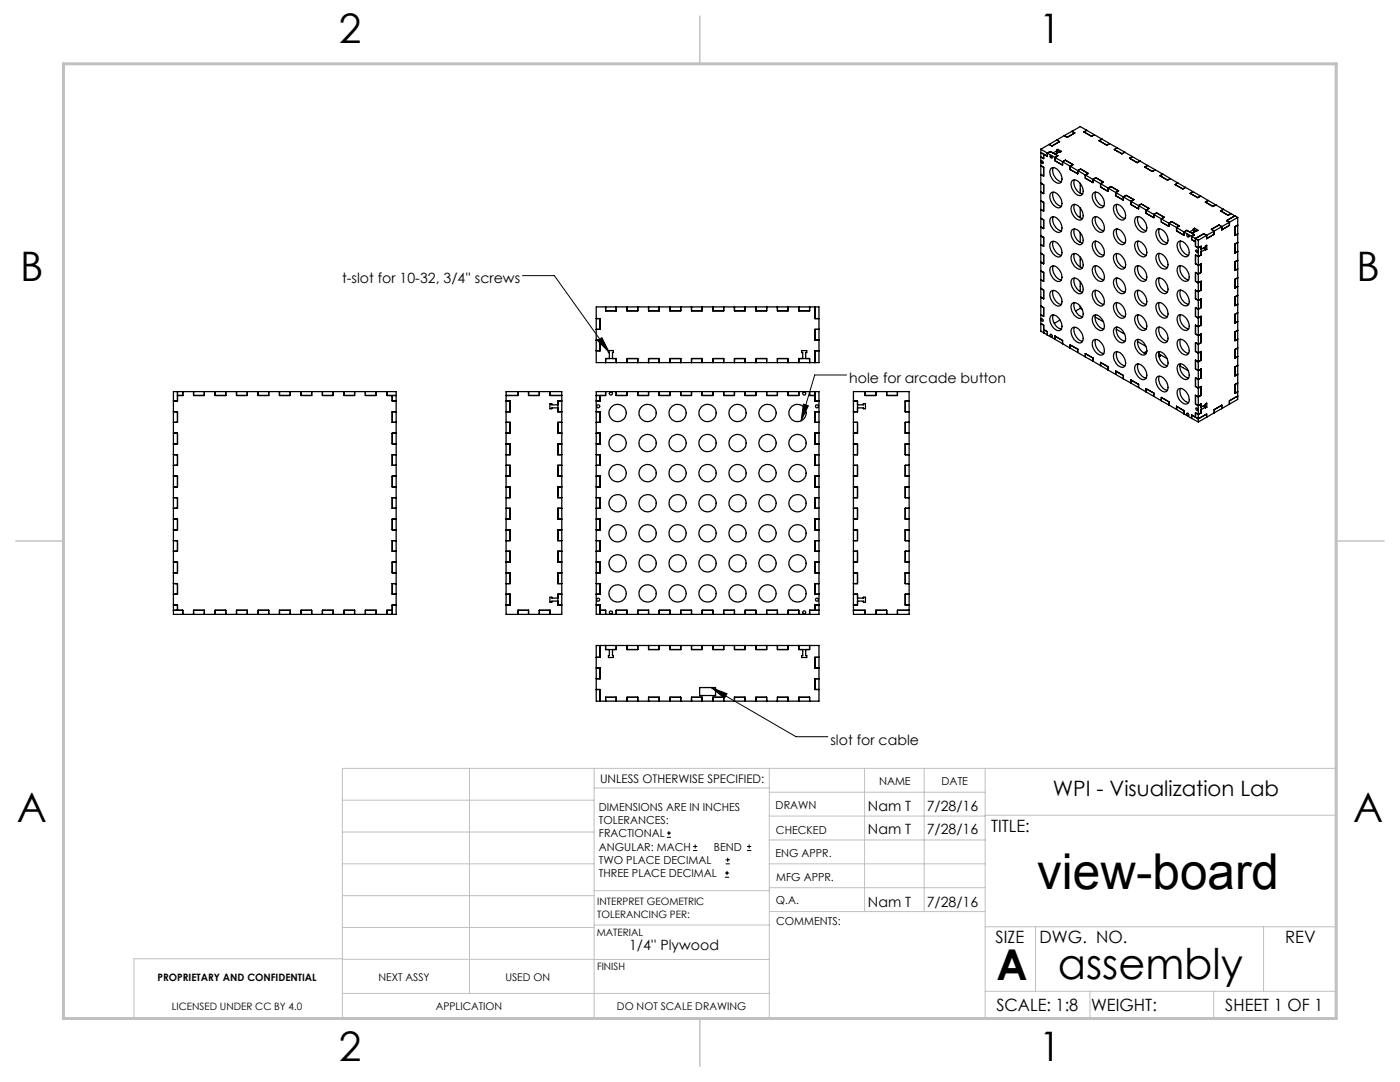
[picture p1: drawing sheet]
<svg xmlns="http://www.w3.org/2000/svg" width="279mm" height="216mm" viewBox="0 0 279 216" stroke-linecap="round" stroke-linejoin="round" font-family="sans-serif">
<g fill="none" stroke="#000" stroke-width=".2">
<path d="M104.3 55h6.3l11 15.3M119.3 68l.8-.6 1.5 2.9zM168.9 74.8h-6.3l-2.7 9.2M160.3 80.6l1 .4-1.4 3zM142 137.2l16.9 9.8h6.3M142 137.2l3.1 1.2-.5 .9zM133.1 167.1h.8M133.1 166.2h.8M133.5 165.8v.9M138.3 169.7h.8M138.3 168.9h.8M138.7 168.5v.8"/>
<path d="M144.7 175h.8M144.7 174.2h.8M144.8 172.4h.9M144.8 171.6h.9M145.1 173.8v.8M145.2 171.1v.9M149.1 169.7h.8M149.1 168.9h.8M149.5 168.5v.8"/>
</g>
<g fill="none" stroke="#c0c0c0" stroke-width=".2">
<path d="M68.3 159.7h50.3M93.7 153.3v44.9M118.6 153.3v49.9M118.6 157.2h34.9M153.5 153.3v49.9M153.5 158.1h43.1M172.5 153.3v28.6M184.4 153.3v28.6M196.6 153.3v49.9M68.3 178.7h50.3M68.3 172.4h50.3M68.3 166h50.3"/>
<path d="M118.6 177.7h35M153.5 167.6h43.1M153.5 162.8h43.1M153.5 172.4h43.1M153.5 177.1h43.1M196.6 162.7h70.1M68.3 191.3h-41.6v11.9h240v-49.9h-198.4v49.9M68.3 198.2h85.2M68.3 191.4l85.2 .1M68.3 185.1h50.3M118.6 184.6h35M153.6 181.9h43"/>
<path d="M196.6 197.8h70.1M196.6 184.9h70.1M206.7 184.9v12.9M217.5 197.8v5.4M242.2 197.8v5.4M252.2 184.9v12.9"/>
</g>
<path d="M139.7 3.2v9.5M3.1 107.9h9.6M266.7 107.9h9.5M139.7 203.2v9.6" fill="none" stroke="#c0c0c0" stroke-width=".3"/>
<path d="M12.7 12.7h254v190.5h-254z" fill="none" stroke="#c0c0c0" stroke-width=".6"/>
<path d="M160.3 80.6l1 .4-1.4 3zM119.3 68l.8-.6 1.5 2.9zM142 137.2l3.1 1.2-.5 .9z" fill="#000"/>
<g fill="none" stroke="#000" stroke-width=".25">
<path d="M207.7 33.1l.6 .3v1.7l-.6-.3M207.7 36.5l.6 .4v1.7l-.6-.3M207.7 29.8v36.3l.6 .3M207.7 29.8l1.3 .8M207.8 32.1a.25 .25 0 0 1 .3 .2 .25 .25 0 0 1-.1 .3zM208.3 30.8v.8l-.6-.3M208.3 30.8l.7 .4M208.3 30.8l-.6-.4 1.3 .8M209 30.6v.6M209 30.6l1.5 .8M209.4 28.8l-1.7 1M209.6 30.2l-.6 .4"/>
<path d="M209.6 30.2l1.5 .9M209.6 31a.26 .26 0 0 1 .4 .2 .26 .26 0 0 1-.2 .3l-.2-.1zM209.7 33.7a1.15 1.15 0 0 1 1.7 .6 1.73 1.73 0 0 1 .2 2.2 2.04 2.04 0 0 1-2.1-2.3zM209.7 38.6a1.15 1.15 0 0 1 1.7 .6 1.45 1.45 0 0 1 0 2.3 2.18 2.18 0 0 1-1.7-2.9zM210.2 33.4a2.38 2.38 0 0 0 1.6 2.9M210.2 38.3a2.38 2.38 0 0 0 1.6 2.9M210.5 31.4v.7l1.6 .8v-.6M210.5 31.4l1.6 .9M210.9 27.9l.6 .4-1.6 .8-.5-.3M211 30.1l-.9 .4-.5-.3M211 30.1v.5l.1-.2M211.1 31.1l-.6 .3"/>
<path d="M211.1 29.8l.7 .4-1.2 .6 .5 .3M211.1 29.8l-.2 .2 .1 .1M211.1 29.8v.6M211.1 30.4h.1M212.1 32.3l.5-.3 1.5 .8-.5 .4v.6l1.5 .9v-.7M212.1 32.3l3 1.7M212.4 27.1l-3 1.7M213.9 26.2l.6 .3-1.5 .9-.6-.3M213.9 26.2l-1.5 .9M214.1 36a1.74 1.74 0 0 1 1.9 1.4 1 1 0 0 1-.5 1.6 2.29 2.29 0 0 1-1.6-2.9zM214.4 35.9a2.38 2.38 0 0 0 1.6 2.8M215.1 34l.6-.3 1.5 .9-.6 .3v.7l1.5 .8v-.6"/>
<path d="M215.1 34l3 1.8M215.6 36.6v2M216.9 26l-1.3-.7-1.7 .9M216.9 26l-.6 .3 1.5 .9 .6-.3M216.9 26l4.5 2.6M218.1 35.8l1.5 .9M218.1 35.8l.6-.3 1.5 .8-.6 .4M218.2 38.6a1.17 1.17 0 0 1 1.7 .5 1.73 1.73 0 0 1 .1 2.3 1.82 1.82 0 0 1-1.9-1.6l-.1-.7zM218.7 38.3a2.38 2.38 0 0 0 1.6 2.8M219.6 36.7v.6l1.6 .9v-.7l.5-.3 1.5 .9-.5 .3v.7l1.5 .8v-.6l.6-.3 1.5 .8-.6 .4M219.6 36.7l6.1 3.5M219.9 27.8l-.5 .3 1.5 .9 .5-.4"/>
<path d="M221.4 28.6l1.6 .9M223 29.5l-.6 .3 1.5 .9 .6-.3M223 29.5l6 3.5M226 31.3l-.6 .3 1.5 .9 .6-.4M229 33l-.5 .3 1.5 .9 .5-.3M229 33l1.5 .9M230.5 33.9l3.1 1.7M232.1 34.7l-.6 .4 1.5 .8 .6-.3M233.6 35.6l1.5 .9M235.1 36.5l1.5 .9M235.1 36.5l-.6 .3 1.5 .9 .6-.3M236.6 37.4l1.5 .8"/>
<path d="M238.1 38.2l6.1 3.6M238.1 38.2l-.6 .4 1.5 .8 .6-.3M207.7 40l.6 .4v1.7l-.6-.3M207.7 43.6l.6 .3v1.7l-.6-.3M207.7 47.1l.6 .3v1.7l-.6-.3M207.7 50.6l.6 .3v1.7l-.6-.3M207.7 54l.6 .4v1.7l-.6-.3M207.7 57.5l.6 .4v1.7l-.6-.3M209.7 58.2a1.17 1.17 0 0 1 1.7 .5 1.73 1.73 0 0 1 .2 2.3 1.82 1.82 0 0 1-2-1.6l-.1-.7zM209.7 53.3a1.15 1.15 0 0 1 1.7 .6 1.45 1.45 0 0 1 0 2.3 2.22 2.22 0 0 1-1.7-2.9zM209.7 48.4a1.15 1.15 0 0 1 1.7 .6 1.45 1.45 0 0 1 0 2.3 2.22 2.22 0 0 1-1.7-2.9zM209.7 43.5a1.15 1.15 0 0 1 1.7 .6 1.45 1.45 0 0 1 0 2.3 2.22 2.22 0 0 1-1.7-2.9z"/>
<path d="M210.2 43.3a2.38 2.38 0 0 0 1.6 2.8M210.2 48.2a2.36 2.36 0 0 0 1.6 2.7M210.2 53.1a2.36 2.36 0 0 0 1.6 2.7M210.2 57.9a2.38 2.38 0 0 0 1.6 2.8M213.9 55.7a1.15 1.15 0 0 1 1.8 .6 1.45 1.45 0 0 1 0 2.3 2.22 2.22 0 0 1-1.8-2.9zM213.9 50.8a1.15 1.15 0 0 1 1.8 .6 1.45 1.45 0 0 1 0 2.3 2.18 2.18 0 0 1-1.8-2.9zM213.9 45.9a1.29 1.29 0 0 1 1.9 .8 1.38 1.38 0 0 1-.1 2.1 2.23 2.23 0 0 1-1.8-2.9zM213.9 41a1.17 1.17 0 0 1 1.8 .6 1.73 1.73 0 0 1 .1 2.3 2.04 2.04 0 0 1-2.1-2.3zM214.4 40.8a2.38 2.38 0 0 0 1.6 2.8M214.4 45.7a2.38 2.38 0 0 0 1.6 2.8M214.4 50.6a2.38 2.38 0 0 0 1.6 2.8M214.4 55.5a2.38 2.38 0 0 0 1.6 2.8"/>
<path d="M215.6 41.5v2M215.6 46.4v2M215.6 51.3v2M215.6 56.2v2M218.2 58.1a1.29 1.29 0 0 1 1.8 .9 1.38 1.38 0 0 1-.1 2.1 2.23 2.23 0 0 1-1.7-3zM218.2 53.3a1.17 1.17 0 0 1 1.7 .5 1.73 1.73 0 0 1 .1 2.3 2.04 2.04 0 0 1-2-2.3zM218.2 48.4a1.17 1.17 0 0 1 1.7 .5 1.73 1.73 0 0 1 .1 2.3 2.04 2.04 0 0 1-2-2.3zM218.2 43.5a1.17 1.17 0 0 1 1.7 .5 1.73 1.73 0 0 1 .1 2.3 1.82 1.82 0 0 1-1.9-1.6l-.1-.7zM218.7 43.2a2.38 2.38 0 0 0 1.6 2.8M218.7 48.1a2.38 2.38 0 0 0 1.6 2.8M218.7 53a2.38 2.38 0 0 0 1.6 2.8M218.7 57.9a2.38 2.38 0 0 0 1.6 2.8"/>
<path d="M222.4 55.7a1.25 1.25 0 0 1 1.9 .8 1.37 1.37 0 0 1-.2 2.1 2.22 2.22 0 0 1-1.7-2.9zM222.4 50.8a1.16 1.16 0 0 1 1.7 .6 1.45 1.45 0 0 1 0 2.3 2.22 2.22 0 0 1-1.7-2.9zM222.4 45.9a1.16 1.16 0 0 1 1.7 .6 1.45 1.45 0 0 1 0 2.3 2.22 2.22 0 0 1-1.7-2.9zM222.4 41a1.16 1.16 0 0 1 1.7 .6 1.45 1.45 0 0 1 0 2.3 2.22 2.22 0 0 1-1.7-2.9zM222.9 40.8a2.28 2.28 0 0 0 1.6 2.8M222.9 45.7a2.28 2.28 0 0 0 1.6 2.8M222.9 50.6a2.3 2.3 0 0 0 1.6 2.8M222.9 55.5a2.3 2.3 0 0 0 1.6 2.8M225.7 40.2v.6l1.5 .9v-.7M225.7 40.2l1.5 .8M226.6 58.1a1.16 1.16 0 0 1 1.8 .6 1.45 1.45 0 0 1 0 2.3 2.22 2.22 0 0 1-1.8-2.9zM226.6 53.2a1.16 1.16 0 0 1 1.8 .6 1.45 1.45 0 0 1 0 2.3 2.22 2.22 0 0 1-1.8-2.9z"/>
<path d="M226.6 48.3a1.16 1.16 0 0 1 1.8 .6 1.45 1.45 0 0 1 0 2.3 2.18 2.18 0 0 1-1.8-2.9zM226.6 43.4a1.16 1.16 0 0 1 1.8 .6 1.73 1.73 0 0 1 .1 2.3 2.04 2.04 0 0 1-2.1-2.3zM227.1 43.2a2.3 2.3 0 0 0 1.6 2.8M227.1 48.1a2.3 2.3 0 0 0 1.6 2.8M227.1 53a2.3 2.3 0 0 0 1.6 2.8M227.1 57.9a2.28 2.28 0 0 0 1.6 2.8M227.2 41l.6-.3 1.5 .9-.6 .3v.7l1.6 .8v-.6l.5-.3 1.5 .9-.5 .3v.6l1.5 .9v-.6M227.2 41l6.1 3.6M230.9 55.7a1.3 1.3 0 0 1 1.8 .8 1.38 1.38 0 0 1-.1 2.1 2.18 2.18 0 0 1-1.7-2.9zM230.9 50.8a1.25 1.25 0 0 1 1.8 .8 1.38 1.38 0 0 1-.1 2.1 2.16 2.16 0 0 1-1.7-2.9zM231 45.8a1.54 1.54 0 0 1 1.9 1.2 1.13 1.13 0 0 1-.5 1.8 2.29 2.29 0 0 1-1.5-2.9zM231.4 45.6a2.3 2.3 0 0 0 1.6 2.9"/>
<path d="M231.4 50.6a2.3 2.3 0 0 0 1.6 2.8M231.4 55.5a2.3 2.3 0 0 0 1.6 2.8M233.3 44.6l1.5 .8M233.3 44.6l.5-.4 1.5 .9-.5 .3M234.8 45.4v.7l1.5 .9v-.7M234.8 45.4l1.5 .9M235.1 53.2a1.25 1.25 0 0 1 1.9 .8 1.37 1.37 0 0 1-.2 2.1 2.16 2.16 0 0 1-1.7-2.9zM235.1 48.3a1.18 1.18 0 0 1 1.7 .6 1.73 1.73 0 0 1 .2 2.3 1.85 1.85 0 0 1-2.1-1.9zM235.2 58a1.55 1.55 0 0 1 1.9 1.2 1.25 1.25 0 0 1-.3 1.8 2.12 2.12 0 0 1-1.6-3zM235.6 48.1a2.3 2.3 0 0 0 1.6 2.8M235.6 53a2.3 2.3 0 0 0 1.6 2.8M235.6 57.9a2.3 2.3 0 0 0 1.6 2.8"/>
<path d="M236.3 46.3l1.5 .9M236.9 46.8a.27 .27 0 0 1 .3 .1 .27 .27 0 0 1-.1 .4zM236.9 46l-.6 .3M236.9 46l1.5 .8M237.8 47.2v.6l.8 .5M237.8 47.2l.8 .4M238.3 45.8l-.9 .5-.5-.3M238.3 45.8v.5l.1-.1M238.4 46.8l-.6 .4M238.4 46.2h.1M238.4 45.5l.7 .5h-.4l-.9 .5 .6 .3M238.4 45.5l-.3 .2 .2 .1"/>
<path d="M238.4 45.5v.7M238.6 47.6v1.5l.5 .4 .6-.4v1.8l-.6 .3-.5-.3v1.7l.5 .4 .6-.4v1.8l-.6 .3-.5-.3v1.7l.5 .3 .6-.3v1.8l-.6 .3-.5-.3v1.7l.5 .3 .6-.3v1.8l-.6 .3-.5-.3v1.7l.5 .4 .6-.4v1.8l-.6 .3-.5-.3v1.7l.5 .4 .6-.4v1.8l-.6 .3-.5-.3v1.7l.5 .3 .6-.3v1.8l-.6 .3-.5-.3v1.7l.5 .3 .6-.3v1.8l-.6 .3-.5-.3v1.7l.5 .3 .6-.3v1.8l-.6 .3-.5-.3v1.7l.5 .4 .6-.4v1.8l-.6 .3-.5-.3v.9M238.6 47.6l.5 .3M238.7 49.9a.28 .28 0 0 1 .3 .2 .28 .28 0 0 1-.1 .3l-.2-.3zM239.1 47.9v36.3M239.7 49.7l.9-.4v-.2l.2-.2v.9M240.3 49.4h.1M240.3 49.4l-.2 .1 .5 .3M240.3 49.4l.5 .4M240.6 49.8l-.9 .4M240.6 49.8v.1l.2-.1M240.8 47l-.6-.4-1.6 1"/>
<path d="M240.8 47l-1.7 .9M241.1 40l-.5 .3 1.5 .9 .5-.3M242.3 46.1v.6l-1.5 .9v-.6M242.3 46.1l-1.5 .9M244.2 41.8l-.6 .3 1.5 .9 .6-.4M244.2 41.8l1.5 .8M245.4 44.3v.7l-1.6 .9v-.7l-.5-.3-1.5 .9 .5 .3M245.4 44.3l-3.1 1.8M245.7 42.6l.8 .5M246.5 43.1l-1.7 .9 .6 .3M246.5 43.1l.5 .3M247 43.4v36.3l-1.6 .9"/>
<path d="M247 43.4l-1.6 .9M247 44.9l-.5 .3v1.8l.5-.3M247 48.4l-.5 .3v1.8l.5-.3M247 51.9l-.5 .3v1.8l.5-.3M247 55.4l-.5 .3v1.8l.5-.4M247 58.9l-.5 .3v1.8l.5-.3M34.6 78.1h44.5v44.5h-44.5zM35.4 78.1v1.9h-.8M36.5 78.1v.8h-1.1M38.6 78.1v.8h2.2v-.8M42.9 78.1v.8h2.1v-.8M47.2 78.1v.8h2.2v-.8"/>
<path d="M51.5 78.1v.8h2.1v-.8M55.8 78.1v.8h2.1v-.8M60.1 78.1v.8h2.1v-.8M64.3 78.1v.8h2.2v-.8M68.7 78.1v.8h2.1v-.8M72.9 78.1v.8h2.2v-.8M77.2 78.1v.8h1.9M78.3 78.9v1.1h.8M101 78.1h11.1v44.5h-11.1zM103.4 78.1v.8h-2.4M105.5 78.1v.8h2.1v-.8M109.8 78.1v.8h2.3"/>
<path d="M119 78.1h44.4v44.5h-44.4zM119 63.6h.8v2.1h-.8M119 67.9h.8v2.1h-.8M119 61.2h44.4v11.2h-44.4zM119.8 78.9v1.1h-.8M120.9 61.2v.8h2.1v-.8M120.9 72.4v-.9h2.1v.9M120.9 78.1v.8h-1.9M121.6 71.5v-1.2h-.2v-.3h1v.3h-.2v1.2M123 78.1v.8h2.1v-.8M125.1 61.2v.8h2.2v-.8M125.1 72.4v-.9h2.2v.9"/>
<path d="M127.3 78.1v.8h2.1v-.8M129.4 61.2v.8h2.2v-.8M129.4 72.4v-.9h2.2v.9M131.6 78.1v.8h2.1v-.8M133.7 61.2v.8h2.2v-.8M133.7 72.4v-.9h2.2v.9M135.9 78.1v.8h2.1v-.8M138 61.2v.8h2.1v-.8M138 72.4v-.9h2.1v.9M140.1 78.1v.8h2.2v-.8M142.3 61.2v.8h2.1v-.8M142.3 72.4v-.9h2.1v.9"/>
<path d="M144.4 78.1v.8h2.2v-.8M146.6 61.2v.8h2.1v-.8M146.6 72.4v-.9h2.1v.9M148.7 78.1v.8h2.1v-.8M150.8 61.2v.8h2.2v-.8M150.8 72.4v-.9h2.2v.9M153 78.1v.8h2.2v-.8M155.2 61.2v.8h2.1v-.8M155.2 72.4v-.9h2.1v.9M157.3 78.1v.8h2.1v-.8M159.4 61.2v.8h2.2v-.8M159.4 72.4v-.9h2.2v.9"/>
<path d="M160.2 71.5v-1.2h-.2v-.3h1v.3h-.2v1.2M161.6 78.1v.8h1M162.6 78.1v1.9h.8M162.6 61.2v2.4h.8M163.4 65.7h-.8v2.2h.8M163.4 70h-.8v2.4M170.3 78.1h11.1v44.5h-11.1zM172.6 78.1v.8h2.2v-.8M177 78.1v.8h2.1v-.8M207.7 61.1l.6 .3v1.7l-.6-.3M207.7 64.6l.6 .3v1.5M207.8 63.6a.25 .25 0 0 1 .3 .2 .25 .25 0 0 1-.1 .3z"/>
<path d="M208.3 65.8l.7 .4v.7M208.3 66.4l.7 .5M209 66.9l1.5 .8M209.6 66.7a.28 .28 0 0 1 .4 .2 .28 .28 0 0 1-.2 .3l-.2-.2zM209.7 63.1a1.17 1.17 0 0 1 1.7 .5 1.73 1.73 0 0 1 .2 2.3 1.82 1.82 0 0 1-2-1.6l-.1-.7zM210.2 62.8a2.38 2.38 0 0 0 1.6 2.9M210.5 67.7v-.6l1.6 .8v.7M210.5 67.7l6.1 3.5M211.6 63.9l-1.2 .6M213.6 69.5v-.7l1.5 .9v.6M213.9 65.5a1.15 1.15 0 0 1 1.8 .6 1.45 1.45 0 0 1 0 2.3 2.22 2.22 0 0 1-1.8-2.9zM213.9 60.6a1.15 1.15 0 0 1 1.8 .6 1.45 1.45 0 0 1 0 2.3 2.22 2.22 0 0 1-1.8-2.9z"/>
<path d="M214.4 60.4a2.36 2.36 0 0 0 1.6 2.8M214.4 65.3a2.36 2.36 0 0 0 1.6 2.8M215.6 61.5l-1 .6M215.6 61.1v.4M215.6 61.5l.4 .3M216.6 71.2v-.6l1.5 .8v.7M216.6 71.2l1.5 .9M218.1 72.1l6.1 3.5M218.2 67.9a1.15 1.15 0 0 1 1.7 .6 1.45 1.45 0 0 1 0 2.3 2.18 2.18 0 0 1-1.7-2.9zM218.2 63a1.15 1.15 0 0 1 1.7 .6 1.73 1.73 0 0 1 .1 2.3 2.04 2.04 0 0 1-2-2.3zM218.5 63.3l1.7 .9M218.7 62.8a2.38 2.38 0 0 0 1.6 2.9"/>
<path d="M218.7 67.7a2.38 2.38 0 0 0 1.6 2.9M219.6 73v-.7l1.6 .9v.6M222.4 70.4a1.3 1.3 0 0 1 1.9 .8 1.38 1.38 0 0 1-.2 2.1 2.23 2.23 0 0 1-1.7-2.9zM222.4 65.5a1.25 1.25 0 0 1 1.9 .8 1.37 1.37 0 0 1-.2 2.1 2.22 2.22 0 0 1-1.7-2.9zM222.4 60.6a1.25 1.25 0 0 1 1.9 .8 1.37 1.37 0 0 1-.2 2.1 2.22 2.22 0 0 1-1.7-2.9zM222.7 74.7v-.7l1.5 .9v.7M222.8 65.7l1.6 1M222.9 60.4a2.3 2.3 0 0 0 1.6 2.8M222.9 65.3a2.3 2.3 0 0 0 1.6 2.8M222.9 70.2a2.3 2.3 0 0 0 1.6 2.8M224.2 75.6l1.5 .8M225.7 76.4v-.6l1.5 .9v.6"/>
<path d="M225.7 76.4l6.1 3.6M226.6 72.8a1.25 1.25 0 0 1 1.9 .9 1.37 1.37 0 0 1-.1 2 2.22 2.22 0 0 1-1.8-2.9zM226.6 67.9a1.25 1.25 0 0 1 1.9 .9 1.37 1.37 0 0 1-.1 2 2.22 2.22 0 0 1-1.8-2.9zM226.6 63a1.16 1.16 0 0 1 1.8 .6 1.45 1.45 0 0 1 0 2.3 2.22 2.22 0 0 1-1.8-2.9zM227 68.2l1.7 .9M227.1 62.8a2.28 2.28 0 0 0 1.6 2.8M227.1 67.7a2.3 2.3 0 0 0 1.6 2.8M227.1 72.6a2.3 2.3 0 0 0 1.6 2.8M228.7 78.2v-.6l1.6 .8v.7M228.9 70.1l-.6 .3M230.9 75.3a1.16 1.16 0 0 1 1.7 .6 1.45 1.45 0 0 1 0 2.3 2.16 2.16 0 0 1-1.7-2.9zM230.9 70.4a1.16 1.16 0 0 1 1.7 .6 1.45 1.45 0 0 1 0 2.3 2.16 2.16 0 0 1-1.7-2.9z"/>
<path d="M230.9 65.5a1.16 1.16 0 0 1 1.7 .6 1.45 1.45 0 0 1 0 2.3 2.13 2.13 0 0 1-1.7-2.9zM230.9 60.6a1.16 1.16 0 0 1 1.7 .6 1.45 1.45 0 0 1 0 2.3 2.13 2.13 0 0 1-1.7-2.9zM231.2 70.6l1.7 .9M231.2 70.9l.4 .2-.3 .1M231.4 60.4a2.3 2.3 0 0 0 1.6 2.8M231.4 65.3a2.3 2.3 0 0 0 1.6 2.8M231.4 70.2a2.28 2.28 0 0 0 1.6 2.8M231.4 75.1a2.28 2.28 0 0 0 1.6 2.8M231.8 80v-.7l1.5 .9v.6M231.8 80l1.5 .8M235.1 77.7a1.16 1.16 0 0 1 1.7 .6 1.45 1.45 0 0 1 0 2.3 2.13 2.13 0 0 1-1.7-2.9zM235.1 67.9a1.3 1.3 0 0 1 1.9 .9 1.38 1.38 0 0 1-.2 2 2.18 2.18 0 0 1-1.7-2.9z"/>
<path d="M235.2 72.7a1.78 1.78 0 0 1 2.1 1.7 .83 .83 0 0 1-.1 1 .83 .83 0 0 1-.9 .2 2.18 2.18 0 0 1-1.1-2.9zM235.2 62.9a1.55 1.55 0 0 1 1.9 1.2 1.13 1.13 0 0 1-.5 1.8 2.16 2.16 0 0 1-1.4-3zM235.5 73l1.6 1M235.6 62.8a2.3 2.3 0 0 0 1.6 2.8M235.6 67.7a2.3 2.3 0 0 0 1.6 2.8M235.6 72.6a2.3 2.3 0 0 0 1.6 2.8M235.6 77.5a2.3 2.3 0 0 0 1.6 2.8M247 79l-1.6 1v.6M247 62.4l-.5 .3v1.8l.5-.3M247 65.9l-.5 .4v1.7l.5-.3M247 69.4l-.5 .3v1.8l.5-.3M247 72.9l-.5 .3v1.8l.5-.4"/>
<path d="M247 76.4l-.5 .3v1.8l.5-.3M34.6 95h.8v2.2h-.8M34.6 82.2h.8v2.1h-.8M34.6 86.4h.8v2.2h-.8M34.6 90.7h.8v2.2h-.8M34.6 99.3h.8v2.1h-.8M79.1 95h-.8v2.2h.8M79.1 82.2h-.8v2.1h.8M79.1 86.4h-.8v2.2h.8M79.1 90.7h-.8v2.2h.8M79.1 99.3h-.8v2.1h.8M101 80h.8v2.2h-.8"/>
<path d="M101 92.9h.8v2.1h-.8M101 84.3h.8v2.1h-.8M101 88.6h.8v2.1h-.8M101 97.2h.8v2.1h-.8M111.3 80.8h-1.2v-.2h-.4v1h.4v-.2h1.2M112.1 80h-.8v2.2h.8M112.1 92.9h-.8v2.1h.8M112.1 84.3h-.8v2.1h.8M112.1 88.6h-.8v2.1h.8M112.1 97.2h-.8v2.1h.8M119 82.2h.8v2.1h-.8M119 86.4h.8v2.2h-.8"/>
<path d="M119 90.7h.8v2.2h-.8M119 95h.8v2.2h-.8M119 99.3h.8v2.1h-.8M163.4 82.2h-.8v2.1h.8M163.4 86.4h-.8v2.2h.8M163.4 90.7h-.8v2.2h.8M163.4 95h-.8v2.2h.8M163.4 99.3h-.8v2.1h.8M170.3 80h.8v2.2h-.8M170.3 92.9h.8v2.1h-.8M170.3 84.3h.8v2.1h-.8M170.3 88.6h.8v2.1h-.8"/>
<path d="M170.3 97.2h.8v2.1h-.8M171.1 80.8h1.2v-.2h.4v1h-.4v-.2h-1.2M181.4 80h-.7v2.2h.7M181.4 92.9h-.7v2.1h.7M181.4 84.3h-.7v2.1h.7M181.4 88.6h-.7v2.1h.7M181.4 97.2h-.7v2.1h.7M233.3 80.8l1.5 .9M234.8 81.7v-.6l1.5 .9v.6M234.8 81.7l1.5 .9M236.3 82.6l1.5 .9M236.9 82.5a.29 .29 0 0 1 .3 .1 .29 .29 0 0 1-.1 .4l-.2-.3z"/>
<path d="M237.8 82.8l1.3 .8M237.8 82.8v.7M237.8 83.5l1.3 .7M237.8 82.8l.8 .5M238.6 83.3l.5 .3M238.7 81.5a.25 .25 0 0 1 .3 .1 .25 .25 0 0 1-.1 .3zM239.7 81.2l1.1-.8v.8M240.1 81l.5 .2M240.3 80.9h.1M240.3 80.9l.5 .3M240.3 80.9l-.2 .1M240.6 81.2v.2l.2-.2"/>
<path d="M240.6 81.2l-.9 .5M240.8 83.3v-.7l-1.7 1M240.8 83.3l-1.7 .9M242.3 82.4l-1.5 .9M243.8 81.5v-.6l-1.5 .8v.7M243.8 81.5l-1.5 .9M245.4 80.6l-1.6 .9M34.6 116.5h.8v2.1h-.8M34.6 107.9h.8v2.1h-.8M34.6 112.1h.8v2.2h-.8M34.6 103.6h.8v2.1h-.8M79.1 116.5h-.8v2.1h.8"/>
<path d="M79.1 107.9h-.8v2.1h.8M79.1 112.1h-.8v2.2h.8M79.1 103.6h-.8v2.1h.8M101 114.3h.8v2.2h-.8M101 105.7h.8v2.2h-.8M101 110h.8v2.1h-.8M101 101.4h.8v2.2h-.8M101 118.6h.8v2.1h-.8M111.3 119.3h-1.2v-.1h-.4v1h.4v-.3h1.2M112.1 114.3h-.8v2.2h.8M112.1 105.7h-.8v2.2h.8M112.1 110h-.8v2.1h.8"/>
<path d="M112.1 101.4h-.8v2.2h.8M112.1 118.6h-.8v2.1h.8M119 103.6h.8v2.1h-.8M119 107.9h.8v2.1h-.8M119 112.1h.8v2.2h-.8M119 116.5h.8v2.1h-.8M163.4 116.5h-.8v2.1h.8M163.4 103.6h-.8v2.1h.8M163.4 107.9h-.8v2.1h.8M163.4 112.1h-.8v2.2h.8M170.3 114.3h.8v2.2h-.8M170.3 105.7h.8v2.2h-.8"/>
<path d="M170.3 110h.8v2.1h-.8M170.3 101.4h.8v2.2h-.8M170.3 118.6h.8v2.1h-.8M171.1 119.3h1.2v-.1h.4v1h-.4v-.3h-1.2M181.4 114.3h-.7v2.2h.7M181.4 105.7h-.7v2.2h.7M181.4 110h-.7v2.1h.7M181.4 101.4h-.7v2.2h.7M181.4 118.6h-.7v2.1h.7M34.6 121.8h1.9v.8M34.6 120.7h.8v1.1M38.6 122.6v-.8h2.2v.8"/>
<path d="M42.9 122.6v-.8h2.1v.8M47.2 122.6v-.8h2.2v.8M51.5 122.6v-.8h2.1v.8M55.8 122.6v-.8h2.1v.8M60.1 122.6v-.8h2.1v.8M64.3 122.6v-.8h2.2v.8M68.7 122.6v-.8h2.1v.8M72.9 122.6v-.8h2.2v.8M78.3 121.8h-1.1v.8M79.1 120.7h-.8v1.9M103.4 122.6v-.8h2.1v.8M107.6 122.6v-.8h2.2v.8"/>
<path d="M119 120.7h.8v1.9M119 133.3h.8v2.1h-.8M119 137.6h.8v2.3M119 128.8h44.4v11.1h-44.4zM119.8 121.8h1.1v.8M119.8 128.8v2.4h-.8M120.9 128.8v.8h2.1v-.8M120.9 139.9v-.8h2.1v.8M121.6 129.6v1.2h-.2v.4h1v-.4h-.2v-1.2M123 122.6v-.8h2.1v.8M125.1 128.8v.8h2.2v-.8M125.1 139.9v-.8h2.2v.8"/>
<path d="M127.3 122.6v-.8h2.1v.8M129.4 128.8v.8h2.2v-.8M129.4 139.9v-.8h2.2v.8M131.6 122.6v-.8h2.1v.8M133.7 128.8v.8h2.2v-.8M133.7 139.9v-.8h2.2v.8M135.9 122.6v-.8h2.1v.8M138 128.8v.8h2.1v-.8M138 139.9v-.8h2.1v.8M139.6 137.2h3.2v1.6h-3.2zM140.1 122.6v-.8h2.2v.8M142.3 128.8v.8h2.1v-.8"/>
<path d="M142.3 139.9v-.8h2.1v.8M144.4 122.6v-.8h2.2v.8M146.6 128.8v.8h2.1v-.8M146.6 139.9v-.8h2.1v.8M148.7 122.6v-.8h2.1v.8M150.8 128.8v.8h2.2v-.8M150.8 139.9v-.8h2.2v.8M153 122.6v-.8h2.2v.8M155.2 128.8v.8h2.1v-.8M155.2 139.9v-.8h2.1v.8M157.3 122.6v-.8h2.1v.8M159.4 128.8v.8h2.2v-.8"/>
<path d="M159.4 139.9v-.8h2.2v.8M160.2 129.6v1.2h-.2v.4h1v-.4h-.2v-1.2M163.4 121.8h-1.8v.8M163.4 120.7h-.8v1.1M163.4 131.2h-.8v2.1h.8M163.4 135.4h-.8v2.2h.8M170.3 121.8h2.3v.8M174.8 122.6v-.8h2.2v.8M181.4 121.8h-2.3v.8"/>
<circle cx="121.9" cy="78.5" r=".31"/>
<circle cx="160.5" cy="78.5" r=".31"/>
<circle cx="119.4" cy="81.1" r=".31"/>
<circle cx="123.3" cy="82.4" r="1.73"/>
<circle cx="123.3" cy="94.4" r="1.73"/>
<circle cx="123.3" cy="88.4" r="1.73"/>
<circle cx="129.2" cy="94.4" r="1.71"/>
<circle cx="129.2" cy="82.4" r="1.71"/>
<circle cx="129.2" cy="88.4" r="1.71"/>
<circle cx="135.2" cy="94.4" r="1.71"/>
<circle cx="135.2" cy="82.4" r="1.71"/>
<circle cx="135.2" cy="88.4" r="1.71"/>
<circle cx="141.2" cy="94.4" r="1.71"/>
<circle cx="141.2" cy="82.4" r="1.71"/>
<circle cx="141.2" cy="88.4" r="1.71"/>
<circle cx="147.2" cy="94.4" r="1.71"/>
<circle cx="147.2" cy="88.4" r="1.71"/>
<circle cx="147.2" cy="82.4" r="1.71"/>
<circle cx="153.2" cy="94.4" r="1.71"/>
<circle cx="153.2" cy="88.4" r="1.71"/>
<circle cx="153.2" cy="82.4" r="1.71"/>
<circle cx="159.2" cy="82.4" r="1.71"/>
<circle cx="159.2" cy="88.4" r="1.71"/>
<circle cx="159.2" cy="94.4" r="1.71"/>
<circle cx="163" cy="81.1" r=".31"/>
<circle cx="119.4" cy="119.7" r=".31"/>
<circle cx="123.3" cy="106.4" r="1.74"/>
<circle cx="123.3" cy="118.4" r="1.74"/>
<circle cx="123.3" cy="112.4" r="1.74"/>
<circle cx="123.3" cy="100.4" r="1.73"/>
<circle cx="129.2" cy="106.4" r="1.72"/>
<circle cx="129.2" cy="118.4" r="1.72"/>
<circle cx="129.2" cy="112.4" r="1.72"/>
<circle cx="129.2" cy="100.4" r="1.71"/>
<circle cx="135.2" cy="106.4" r="1.72"/>
<circle cx="135.2" cy="118.4" r="1.72"/>
<circle cx="135.2" cy="112.4" r="1.72"/>
<circle cx="135.2" cy="100.4" r="1.71"/>
<circle cx="141.2" cy="106.4" r="1.72"/>
<circle cx="141.2" cy="118.4" r="1.72"/>
<circle cx="141.2" cy="112.4" r="1.72"/>
<circle cx="141.2" cy="100.4" r="1.71"/>
<circle cx="147.2" cy="106.4" r="1.72"/>
<circle cx="147.2" cy="118.4" r="1.72"/>
<circle cx="147.2" cy="112.4" r="1.72"/>
<circle cx="147.2" cy="100.4" r="1.71"/>
<circle cx="153.2" cy="106.4" r="1.72"/>
<circle cx="153.2" cy="118.4" r="1.72"/>
<circle cx="153.2" cy="112.4" r="1.72"/>
<circle cx="153.2" cy="100.4" r="1.71"/>
<circle cx="159.1" cy="106.4" r="1.72"/>
<circle cx="159.1" cy="118.4" r="1.72"/>
<circle cx="159.1" cy="112.4" r="1.72"/>
<circle cx="159.2" cy="100.4" r="1.71"/>
<circle cx="163" cy="119.7" r=".31"/>
<circle cx="121.9" cy="122.2" r=".31"/>
<circle cx="160.5" cy="122.2" r=".31"/>
</g>
<text font-size="9.9" x="207" y="177.3">view-board</text>
<g font-size="8.5">
<text x="198.9" y="195.5">A</text>
<text x="211.1" y="195.4">assembly</text>
</g>
<g font-size="8.1">
<text x="67.6" y="8.5">2</text>
<text x="207.3" y="8.5">1</text>
<text x="4" y="56.2">B</text>
<text x="270.7" y="56.2">B</text>
<text x="3.3" y="164.1">A</text>
<text x="270" y="164.1">A</text>
<text x="67.6" y="211.7">2</text>
<text x="207.3" y="211.7">1</text>
</g>
<text font-size="4.2" x="210.1" y="158.8">WPI - Visualization Lab</text>
<g font-size="3.4">
<text x="197.8" y="166">TITLE:</text>
<text x="198.7" y="188.1">SIZE</text>
<text x="207.5" y="188.1">DWG. NO.</text>
<text x="256.5" y="188.2">REV</text>
<text x="198.8" y="201.7">SCALE: 1:8</text>
<text x="217.7" y="201.8">WEIGHT:</text>
<text x="244.5" y="201.7">SHEET 1 OF 1</text>
</g>
<g font-size="2.8">
<text x="68.3" y="56.6">t-slot for 10-32, 3/4'' screws</text>
<text x="169.5" y="76.4">hole for arcade button</text>
<text x="165.7" y="148.6">slot for cable</text>
<text x="173.2" y="161.9">Nam T</text>
<text x="184.9" y="161.9">7/28/16</text>
<text x="173.2" y="166.4">Nam T</text>
<text x="184.9" y="166.4">7/28/16</text>
<text x="173.2" y="181">Nam T</text>
<text x="184.9" y="181">7/28/16</text>
<text x="125.5" y="189.6">1/4'' Plywood</text>
</g>
<text font-size="2.4" x="119.8" y="156.2">UNLESS OTHERWISE SPECIFIED:</text>
<g font-size="2.2">
<text x="119.5" y="161.8">DIMENSIONS ARE IN INCHES</text>
<text x="154.8" y="161.4">DRAWN</text>
<text x="175.4" y="156.6">NAME</text>
<text x="187.9" y="156.7">DATE</text>
<text x="119.5" y="164.4">TOLERANCES:</text>
<text x="119.5" y="167.1">FRACTIONAL</text>
<text x="154.9" y="166.3">CHECKED</text>
<text x="119.5" y="169.7">ANGULAR: MACH</text>
<text x="119.5" y="172.4">TWO PLACE DECIMAL</text>
<text x="142.5" y="169.7">BEND</text>
<text x="154.8" y="171">ENG APPR.</text>
<text x="119.5" y="175">THREE PLACE DECIMAL</text>
<text x="154.9" y="175.7">MFG APPR.</text>
<text x="154.9" y="180.4">Q.A.</text>
<text x="154.9" y="184.6">COMMENTS:</text>
</g>
<g font-size="2.1">
<text x="75.5" y="195.7">NEXT ASSY</text>
<text x="100.9" y="195.7">USED ON</text>
<text x="86.9" y="201.5">APPLICATION</text>
<text x="123.1" y="201.6">DO NOT SCALE DRAWING</text>
</g>
<g font-size="2">
<text x="119.2" y="180.6">INTERPRET GEOMETRIC</text>
<text x="119.2" y="183.1">TOLERANCING PER:</text>
<text x="119.1" y="186.7">MATERIAL</text>
<text x="31.4" y="195.7">PROPRIETARY AND CONFIDENTIAL</text>
<text x="119.1" y="193.5">FINISH</text>
<text x="34.3" y="201.5">LICENSED UNDER CC BY 4.0</text>
</g>
</svg>
